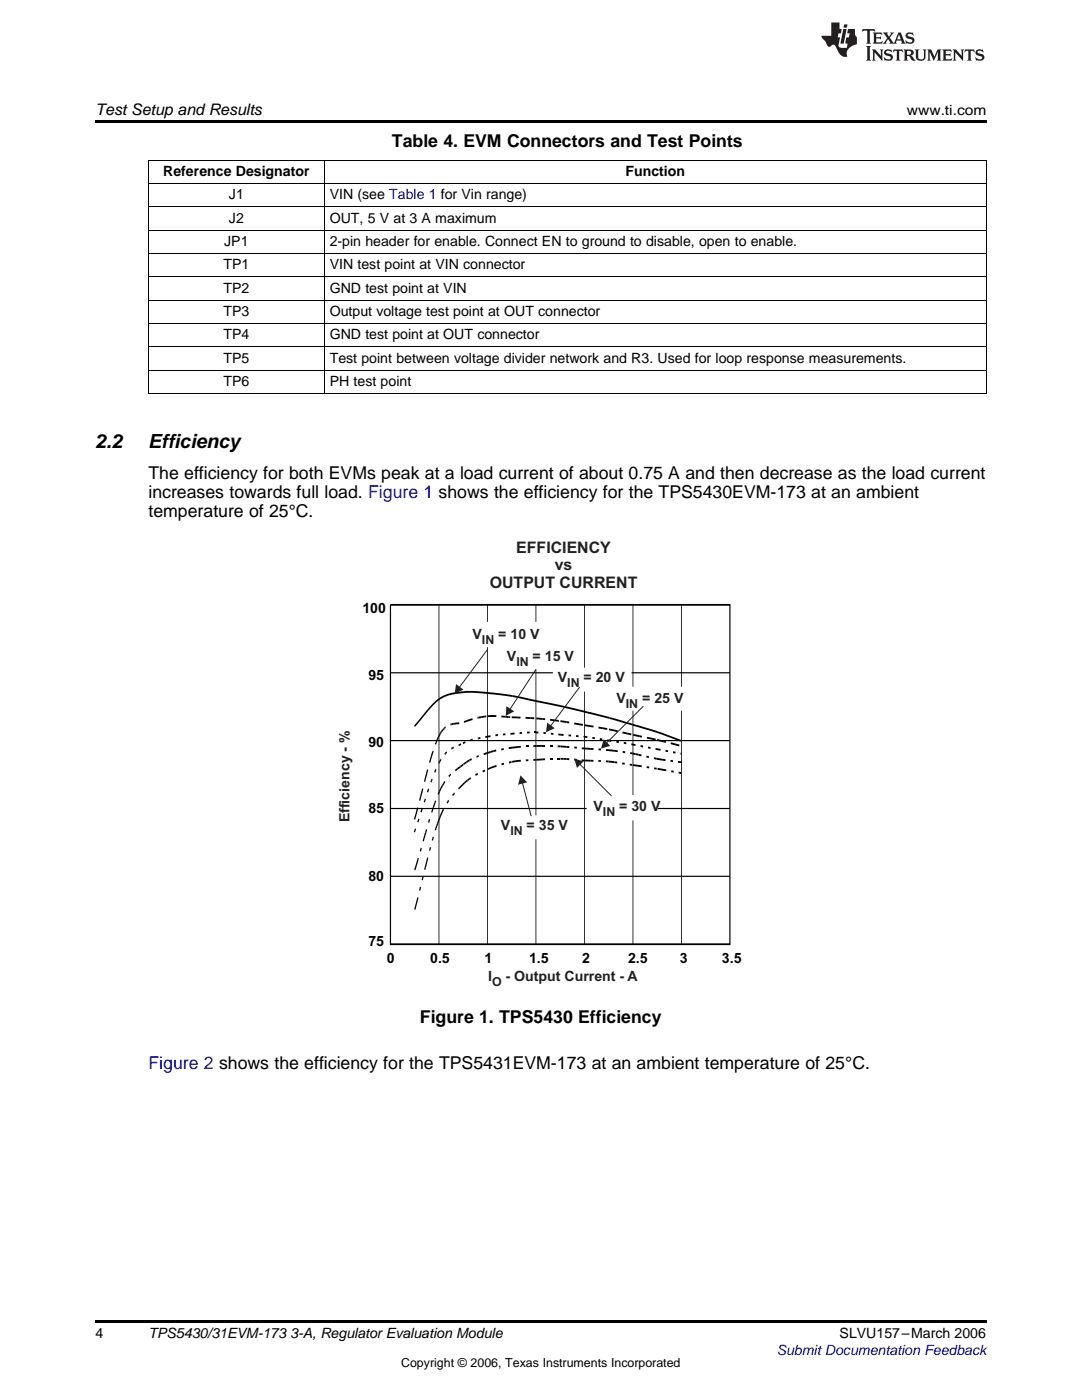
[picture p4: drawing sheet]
<svg xmlns="http://www.w3.org/2000/svg" width="216mm" height="279mm" viewBox="0 0 216 279" stroke-linecap="round" stroke-linejoin="round" font-family="sans-serif">
<path d="M19 263.5h177.8v.6h-177.8z" fill="#000"/>
<path d="M77.9 134.3h67.7M87.6 120.7v67.7M97.3 120.7v67.7M106.9 120.7v67.7M116.6 120.7v67.7M126.3 120.7v67.7M136 120.7v67.7M77.9 147.8h67.7M77.9 174.9h67.7M77.9 161.4h67.7" fill="none" stroke="#010202" stroke-width=".2"/>
<path d="M77.9 120.7h67.7v67.7h-67.7z" fill="none" stroke="#010202" stroke-width=".29"/>
<path d="M82.7 144.9l1.9-2.2a10.1 10.1 0 0 1 4.5-3.9 19.1 19.1 0 0 1 8.2-.5 55.5 55.5 0 0 1 9.6 1.6 178.2 178.2 0 0 1 29 7.9" fill="none" stroke="#010202" stroke-width=".3"/>
<g fill="#010202">
<path d="M82.9 162.4l.2 .1-.3 1.1-.2-.1z" fill-rule="evenodd"/>
<path d="M83.2 161.3l.2 .1-.3 1.1-.2-.1z" fill-rule="evenodd"/>
<path d="M83.2 161.1l.3 .1-.1 .2-.2-.1z" fill-rule="evenodd"/>
<path d="M83.8 159l.2 .1-.1 .7-.3-.1z" fill-rule="evenodd"/>
<path d="M84.2 157.3l.3 .2-.5 1.6-.2-.1z" fill-rule="evenodd"/>
<path d="M84.7 155.4l.3 .1-.2 .6-.2-.2z" fill-rule="evenodd"/>
<path d="M85 154.3l.3 .1-.3 1.2-.3-.2z" fill-rule="evenodd"/>
<path d="M85.2 153.5l.3 .2-.2 .7-.3-.1z" fill-rule="evenodd"/>
<path d="M85.7 152l.2 .2-.1 .1-.2-.2z" fill-rule="evenodd"/>
<path d="M85.9 151l.3 .1-.3 1.1-.3-.2z" fill-rule="evenodd"/>
<path d="M86.3 149.9l.2 .2-.3 1-.3-.2z" fill-rule="evenodd"/>
<path d="M86.3 149.8l.2 .1v.2l-.2-.1z" fill-rule="evenodd"/>
<path d="M86.9 148.2l.2 .1-.1 .3-.2-.1z" fill-rule="evenodd"/>
<path d="M87 147.8l.2 .1-.1 .4-.2-.1z" fill-rule="evenodd"/>
<path d="M87.2 147.4l.2 .2-.2 .4-.2-.2z" fill-rule="evenodd"/>
<path d="M87.3 147l.2 .3-.1 .3-.2-.2z" fill-rule="evenodd"/>
<path d="M87.5 146.7l.2 .2-.2 .4-.2-.3z" fill-rule="evenodd"/>
<path d="M87.7 146.5l.2 .2-.2 .3-.2-.3z" fill-rule="evenodd"/>
<path d="M87.8 146.2l.2 .2-.1 .3-.2-.2z" fill-rule="evenodd"/>
<path d="M88 145.9l.1 .3-.1 .2-.2-.2z" fill-rule="evenodd"/>
<path d="M88.1 145.7l.2 .3-.2 .2-.1-.3z" fill-rule="evenodd"/>
<path d="M88.3 145.5l.2 .3-.2 .2-.2-.3z" fill-rule="evenodd"/>
<path d="M88.5 145.3l.1 .3-.1 .2-.2-.3z" fill-rule="evenodd"/>
<path d="M88.5 145.3l.1-.1 .1 .3-.1 .1z" fill-rule="evenodd"/>
<path d="M88.8 145l.1 .3-.2 .2-.1-.3z" fill-rule="evenodd"/>
<path d="M88.8 145l.1-.1v.4z" fill-rule="evenodd"/>
<path d="M89.9 144.4h.2v.3l-.2 .1z" fill-rule="evenodd"/>
<path d="M90.1 144.4l.3-.1v.4h-.3z" fill-rule="evenodd"/>
<path d="M90.4 144.3l.3-.1 .1 .4-.4 .1z" fill-rule="evenodd"/>
<path d="M90.7 144.2h.6l.1 .3-.7 .1z" fill-rule="evenodd"/>
<path d="M91.3 144.2l.3-.1v.4h-.2z" fill-rule="evenodd"/>
<path d="M92.5 143.9l.7-.2v.3l-.6 .3z" fill-rule="evenodd"/>
<path d="M93.2 143.7l.6-.2v.4l-.6 .2z" fill-rule="evenodd"/>
<path d="M93.8 143.5l.5-.2v.4l-.5 .2z" fill-rule="evenodd"/>
<path d="M95.3 143.1l.2-.1v.4h-.2z" fill-rule="evenodd"/>
<path d="M95.5 143l.6-.1v.4l-.6 .1z" fill-rule="evenodd"/>
<path d="M96.1 142.9l.6-.1v.4l-.6 .1z" fill-rule="evenodd"/>
<path d="M96.7 142.8h.3v.3l-.3 .1z" fill-rule="evenodd"/>
<path d="M97.3 142.8l.6-.1v.4h-.6z" fill-rule="evenodd"/>
<path d="M97.9 142.7h.6v.4h-.6z" fill-rule="evenodd"/>
<path d="M98.5 142.7h.5v.4h-.5z" fill-rule="evenodd"/>
<path d="M100 142.8l.9 .1v.3h-.9z" fill-rule="evenodd"/>
<path d="M100.9 142.9h.6v.4l-.6-.1z" fill-rule="evenodd"/>
<path d="M101.5 142.9h.3v.4h-.3z" fill-rule="evenodd"/>
<path d="M102.1 143h1.2v.4l-1.2-.1z" fill-rule="evenodd"/>
<path d="M103.3 143h.6v.4h-.6z" fill-rule="evenodd"/>
<path d="M104.9 143.1h.9v.4l-1-.1z" fill-rule="evenodd"/>
<path d="M105.8 143.1l.8 .1v.3h-.8z" fill-rule="evenodd"/>
<path d="M107 143.2l1.2 .1v.4l-1.2-.1z" fill-rule="evenodd"/>
<path d="M108.2 143.3h.6v.4h-.6z" fill-rule="evenodd"/>
<path d="M109.8 143.5l.8 .1v.3l-.8-.1z" fill-rule="evenodd"/>
<path d="M110.6 143.6l.9 .1v.4l-.9-.2z" fill-rule="evenodd"/>
<path d="M111.8 143.7l1.3 .2-.1 .4-1.2-.2z" fill-rule="evenodd"/>
<path d="M113.1 143.9l.5 .1v.4l-.6-.1z" fill-rule="evenodd"/>
<path d="M114.6 144.2l1.7 .3v.4l-1.7-.3z" fill-rule="evenodd"/>
<path d="M116.7 144.6l1.7 .2v.4l-1.7-.3z" fill-rule="evenodd"/>
<path d="M119.4 145l.9 .2v.3l-.9-.1z" fill-rule="evenodd"/>
<path d="M120.3 145.2l.9 .1v.4l-.9-.2z" fill-rule="evenodd"/>
<path d="M121.5 145.4l1.2 .2v.4l-1.2-.3z" fill-rule="evenodd"/>
<path d="M122.7 145.6l.6 .2-.1 .3-.5-.1z" fill-rule="evenodd"/>
<path d="M124.2 146l1 .2-.1 .4-.9-.2z" fill-rule="evenodd"/>
<path d="M125.2 146.2l.8 .2v.3l-.9-.1z" fill-rule="evenodd"/>
<path d="M126.4 146.5l1.2 .2-.1 .4-1.2-.3z" fill-rule="evenodd"/>
<path d="M127.6 146.7l.5 .1v.4l-.6-.1z" fill-rule="evenodd"/>
<path d="M129.1 147l.8 .2v.4l-.8-.2z" fill-rule="evenodd"/>
<path d="M129.9 147.2l1 .2-.1 .4-.9-.2z" fill-rule="evenodd"/>
<path d="M131.1 147.5l1.3 .3-.1 .3-1.2-.3z" fill-rule="evenodd"/>
<path d="M132.3 147.8l.6 .1-.1 .4-.5-.2z" fill-rule="evenodd"/>
<path d="M133.9 148.1l1.7 .5-.1 .4-1.7-.5z" fill-rule="evenodd"/>
<path d="M82.8 165.3l.2 .2-.2 .6-.2-.1z" fill-rule="evenodd"/>
<path d="M83.5 163.3l.2 .2-.2 .7-.2-.2z" fill-rule="evenodd"/>
<path d="M84.1 161.3l.2 .2-.2 .7-.2-.2z" fill-rule="evenodd"/>
<path d="M84.8 159.3l.2 .2-.2 .7-.2-.2z" fill-rule="evenodd"/>
<path d="M85.4 157.4l.2 .2-.2 .6-.2-.2z" fill-rule="evenodd"/>
<path d="M85.4 157.3l.2 .3z" fill-rule="evenodd"/>
<path d="M86 155.6l.2 .2-.1 .4-.2-.2z" fill-rule="evenodd"/>
<path d="M86.1 155.4l.2 .2-.1 .2-.2-.2z" fill-rule="evenodd"/>
<path d="M86.6 154l.2 .3z" fill-rule="evenodd"/>
<path d="M86.9 153.5l.2 .1-.2 .6-.3-.2z" fill-rule="evenodd"/>
<path d="M87.6 152l.2 .2-.1 .2-.2-.2z" fill-rule="evenodd"/>
<path d="M87.7 151.7l.2 .3-.1 .2-.2-.2z" fill-rule="evenodd"/>
<path d="M87.9 151.5l.2 .2-.2 .3-.2-.3z" fill-rule="evenodd"/>
<path d="M87.9 151.4l.1 .3z" fill-rule="evenodd"/>
<path d="M88.8 150.2l.1 .3-.1 .2-.1-.3z" fill-rule="evenodd"/>
<path d="M89.1 149.9l.1 .3-.3 .3-.1-.3z" fill-rule="evenodd"/>
<path d="M90 149.2l.3-.1 .1 .3-.3 .2z" fill-rule="evenodd"/>
<path d="M90.3 149.1l.2-.1 .1 .3-.2 .1z" fill-rule="evenodd"/>
<path d="M91.5 148.6l.3-.2v.4l-.3 .1z" fill-rule="evenodd"/>
<path d="M91.8 148.4l.2-.1v.4l-.2 .1z" fill-rule="evenodd"/>
<path d="M92.3 148.2l.5-.3 .1 .4-.5 .2z" fill-rule="evenodd"/>
<path d="M93.8 147.6l.4-.1 .1 .3-.4 .1z" fill-rule="evenodd"/>
<path d="M94.2 147.5l.2 .3z" fill-rule="evenodd"/>
<path d="M95.3 147.2h.2v.3h-.1z" fill-rule="evenodd"/>
<path d="M95.5 147.2l.3-.1 .1 .4h-.4z" fill-rule="evenodd"/>
<path d="M96.8 146.9l.5-.1 .1 .4-.5 .1z" fill-rule="evenodd"/>
<path d="M97.4 146.8l.4-.1 .1 .4-.5 .1z" fill-rule="evenodd"/>
<path d="M98.8 146.6l.5-.1 .1 .4h-.5z" fill-rule="evenodd"/>
<path d="M100.3 146.4h.5l.1 .3-.5 .1z" fill-rule="evenodd"/>
<path d="M101.8 146.3l.4-.1v.4h-.3z" fill-rule="evenodd"/>
<path d="M102.2 146.2h.5v.4h-.5z" fill-rule="evenodd"/>
<path d="M103.7 146.1h.5v.4h-.5z" fill-rule="evenodd"/>
<path d="M105.2 146h.5v.4h-.5z" fill-rule="evenodd"/>
<path d="M106.7 146h.2v.4h-.2z" fill-rule="evenodd"/>
<path d="M106.9 146h.5v.4h-.5z" fill-rule="evenodd"/>
<path d="M108.4 146.1h.5v.4h-.5z" fill-rule="evenodd"/>
<path d="M109.9 146.2l.5 .1v.4l-.5-.1z" fill-rule="evenodd"/>
<path d="M111.4 146.4l.5 .1v.3l-.5-.1z" fill-rule="evenodd"/>
<path d="M112 146.5h.5l-.1 .4-.5-.1z" fill-rule="evenodd"/>
<path d="M113.5 146.6h.5l-.1 .4-.5-.1z" fill-rule="evenodd"/>
<path d="M115 146.7h.4v.4h-.5z" fill-rule="evenodd"/>
<path d="M116.4 146.8l.3 .1v.3h-.3z" fill-rule="evenodd"/>
<path d="M116.7 146.9h.5v.4l-.5-.1z" fill-rule="evenodd"/>
<path d="M118.2 147.1h.5v.4l-.5-.1z" fill-rule="evenodd"/>
<path d="M119.7 147.3l.5 .1v.4l-.5-.1z" fill-rule="evenodd"/>
<path d="M121.2 147.5l.3 .1v.4l-.3-.1z" fill-rule="evenodd"/>
<path d="M121.5 147.6l.5 .1v.4l-.5-.1z" fill-rule="evenodd"/>
<path d="M123 147.8l.5 .1v.4l-.5-.1z" fill-rule="evenodd"/>
<path d="M124.5 148.1l.5 .1v.3l-.5-.1z" fill-rule="evenodd"/>
<path d="M126 148.3l.3 .1v.4l-.3-.1z" fill-rule="evenodd"/>
<path d="M126.3 148.4l.5 .1v.4l-.5-.1z" fill-rule="evenodd"/>
<path d="M127.8 148.7l.5 .1v.4l-.5-.1z" fill-rule="evenodd"/>
<path d="M129.3 149l.5 .1v.4l-.5-.1z" fill-rule="evenodd"/>
<path d="M130.8 149.3l.5 .1v.3l-.5-.1z" fill-rule="evenodd"/>
<path d="M131.3 149.4l.5 .1v.3l-.5-.1z" fill-rule="evenodd"/>
<path d="M132.8 149.6l.5 .1v.4l-.5-.1z" fill-rule="evenodd"/>
<path d="M134.3 149.9l.5 .1v.4l-.5-.1z" fill-rule="evenodd"/>
<path d="M135.8 150.2h.2v.4h-.2z" fill-rule="evenodd"/>
<path d="M83 172.5l.2 .2-.3 1-.2-.2z" fill-rule="evenodd"/>
<path d="M83.3 171.5l.2 .2-.3 1-.2-.1z" fill-rule="evenodd"/>
<path d="M83.4 171.2l.2 .1-.1 .4-.2-.2z" fill-rule="evenodd"/>
<path d="M83.9 169.4l.2 .1-.1 .5-.2-.2z" fill-rule="evenodd"/>
<path d="M83.9 169.2l.3 .1-.1 .2-.2-.1z" fill-rule="evenodd"/>
<path d="M84.5 167.2l.2 .2-.1 .6-.3-.2z" fill-rule="evenodd"/>
<path d="M84.8 166.1l.2 .2-.3 1.1-.2-.2z" fill-rule="evenodd"/>
<path d="M85 165.5l.2 .1-.2 .7-.2-.2z" fill-rule="evenodd"/>
<path d="M85.4 164l.2 .3z" fill-rule="evenodd"/>
<path d="M85.6 163.4l.2 .2-.1 .6-.3-.2z" fill-rule="evenodd"/>
<path d="M86 162l.3 .2z" fill-rule="evenodd"/>
<path d="M86.4 161.1l.2 .1-.3 1-.3-.2z" fill-rule="evenodd"/>
<path d="M86.7 160.2l.2 .1-.3 .9-.2-.1z" fill-rule="evenodd"/>
<path d="M86.8 159.7l.2 .2-.1 .4-.2-.1z" fill-rule="evenodd"/>
<path d="M87.4 158.2l.2 .2-.1 .2-.2-.1z" fill-rule="evenodd"/>
<path d="M87.6 157.8l.2 .2-.2 .4-.2-.2z" fill-rule="evenodd"/>
<path d="M87.9 157.2l.2 .2-.3 .6-.2-.2z" fill-rule="evenodd"/>
<path d="M88.2 156.7l.2 .2-.3 .6-.2-.3z" fill-rule="evenodd"/>
<path d="M88.5 156.2l.2 .2-.3 .5-.2-.2z" fill-rule="evenodd"/>
<path d="M88.7 155.8l.2 .3-.2 .3-.2-.3z" fill-rule="evenodd"/>
<path d="M89.7 154.6l.2 .3-.3 .2-.1-.3z" fill-rule="evenodd"/>
<path d="M89.7 154.6l.2-.2 .1 .3-.1 .2z" fill-rule="evenodd"/>
<path d="M90.8 153.6l.4-.3 .1 .3-.4 .3z" fill-rule="evenodd"/>
<path d="M91.2 153.3l.6-.5 .1 .4-.6 .4z" fill-rule="evenodd"/>
<path d="M91.8 152.8l.6-.4 .1 .4-.6 .4z" fill-rule="evenodd"/>
<path d="M92.4 152.4l.3-.2 .1 .3-.3 .2z" fill-rule="evenodd"/>
<path d="M92.7 152.2l.3-.2 .1 .3-.3 .2z" fill-rule="evenodd"/>
<path d="M93 151.9l.6-.4 .1 .4-.6 .4z" fill-rule="evenodd"/>
<path d="M93.6 151.5l.5-.2 .1 .4-.5 .2z" fill-rule="evenodd"/>
<path d="M95 150.9l.4-.2 .1 .4-.4 .1z" fill-rule="evenodd"/>
<path d="M95.4 150.7l.1 .4z" fill-rule="evenodd"/>
<path d="M96.5 150.3l.8-.2v.3l-.7 .3z" fill-rule="evenodd"/>
<path d="M97.3 150.1l.6-.2v.3l-.6 .2z" fill-rule="evenodd"/>
<path d="M97.9 149.9l.6-.2v.4l-.6 .1z" fill-rule="evenodd"/>
<path d="M98.5 149.7l.5-.1v.3l-.5 .2z" fill-rule="evenodd"/>
<path d="M100 149.4l.5-.1v.4l-.5 .1z" fill-rule="evenodd"/>
<path d="M101.5 149.1l.7-.1v.4l-.7 .1z" fill-rule="evenodd"/>
<path d="M102.2 149l1.2-.1v.4l-1.2 .1z" fill-rule="evenodd"/>
<path d="M103.4 148.9l.5-.1v.4l-.5 .1z" fill-rule="evenodd"/>
<path d="M104.9 148.8h.5v.3h-.5z" fill-rule="evenodd"/>
<path d="M106.4 148.7h.6v.4h-.6z" fill-rule="evenodd"/>
<path d="M107 148.7h1.2v.3l-1.2 .1z" fill-rule="evenodd"/>
<path d="M108.2 148.7h.6v.3h-.6z" fill-rule="evenodd"/>
<path d="M109.8 148.7h.5v.4h-.5z" fill-rule="evenodd"/>
<path d="M111.3 148.8h.5v.3h-.5z" fill-rule="evenodd"/>
<path d="M111.9 148.8l1.2 .1-.1 .3-1.2-.1z" fill-rule="evenodd"/>
<path d="M113.1 148.9h.5v.4l-.6-.1z" fill-rule="evenodd"/>
<path d="M114.6 149h.5v.4h-.5z" fill-rule="evenodd"/>
<path d="M116.1 149.1l.6 .1v.4l-.6-.1z" fill-rule="evenodd"/>
<path d="M116.7 149.2l1.2 .1v.3h-1.2z" fill-rule="evenodd"/>
<path d="M117.9 149.3h.5v.4l-.5-.1z" fill-rule="evenodd"/>
<path d="M119.4 149.4h.5v.4l-.5-.1z" fill-rule="evenodd"/>
<path d="M120.9 149.5h.6v.4h-.6z" fill-rule="evenodd"/>
<path d="M121.5 149.5l1.2 .2v.3l-1.2-.1z" fill-rule="evenodd"/>
<path d="M122.7 149.7h.6l-.1 .4-.5-.1z" fill-rule="evenodd"/>
<path d="M124.3 149.9h.5l-.1 .4-.5-.1z" fill-rule="evenodd"/>
<path d="M125.8 150.1l.5 .1-.1 .4-.5-.1z" fill-rule="evenodd"/>
<path d="M126.3 150.2l.5 .1v.4l-.6-.1z" fill-rule="evenodd"/>
<path d="M126.8 150.3l.6 .1v.4l-.6-.1z" fill-rule="evenodd"/>
<path d="M127.5 150.4l.5 .2v.3l-.6-.1z" fill-rule="evenodd"/>
<path d="M129 150.8l.5 .1v.4l-.5-.1z" fill-rule="evenodd"/>
<path d="M130.5 151.1l.6 .1-.1 .4-.5-.1z" fill-rule="evenodd"/>
<path d="M131.1 151.2l1.2 .3v.3l-1.3-.2z" fill-rule="evenodd"/>
<path d="M132.3 151.5h.5v.4l-.5-.1z" fill-rule="evenodd"/>
<path d="M133.8 151.7h.5v.4l-.5-.1z" fill-rule="evenodd"/>
<path d="M135.3 151.9l.7 .1v.3l-.7-.1z" fill-rule="evenodd"/>
<path d="M82.9 180.3l.3 .2-.3 1.1-.2-.1z" fill-rule="evenodd"/>
<path d="M83.3 179.1l.2 .2-.3 1.2-.3-.2z" fill-rule="evenodd"/>
<path d="M83.3 179.1l.2 .1z" fill-rule="evenodd"/>
<path d="M83.8 177l.2 .1-.1 .7-.3-.1z" fill-rule="evenodd"/>
<path d="M84.3 174.9l.2 .1-.1 .7-.3-.1z" fill-rule="evenodd"/>
<path d="M84.8 173l.2 .1-.1 .5-.3-.1z" fill-rule="evenodd"/>
<path d="M85.1 171.8l.2 .1-.3 1.3-.2-.2z" fill-rule="evenodd"/>
<path d="M85.2 171.1l.3 .1-.2 .7-.2-.1z" fill-rule="evenodd"/>
<path d="M85.7 169.5l.2 .1-.1 .2-.2-.1z" fill-rule="evenodd"/>
<path d="M85.8 169l.2 .2-.1 .4-.2-.1z" fill-rule="evenodd"/>
<path d="M86.3 167.2l.2 .2-.1 .4-.2-.1z" fill-rule="evenodd"/>
<path d="M86.3 167l.3 .1-.1 .3-.2-.2z" fill-rule="evenodd"/>
<path d="M86.9 165.2l.2 .2-.1 .3-.2-.1z" fill-rule="evenodd"/>
<path d="M87 164.8l.2 .1-.1 .5-.2-.2z" fill-rule="evenodd"/>
<path d="M87.2 164.3l.2 .2-.2 .4-.2-.1z" fill-rule="evenodd"/>
<path d="M87.3 163.9l.2 .2-.1 .4-.2-.2z" fill-rule="evenodd"/>
<path d="M87.5 163.5l.2 .2-.2 .4-.2-.2z" fill-rule="evenodd"/>
<path d="M87.6 163.1l.3 .2-.2 .4-.2-.2z" fill-rule="evenodd"/>
<path d="M87.8 162.7l.2 .2-.1 .4-.3-.2z" fill-rule="evenodd"/>
<path d="M88.1 162l.2 .2-.3 .7-.2-.2z" fill-rule="evenodd"/>
<path d="M88.4 161.4l.2 .2-.3 .6-.2-.2z" fill-rule="evenodd"/>
<path d="M88.5 161.3l.1 .4z" fill-rule="evenodd"/>
<path d="M89.3 159.8l.2 .3-.2 .3-.2-.3z" fill-rule="evenodd"/>
<path d="M89.4 159.6l.2 .3-.1 .2-.2-.3z" fill-rule="evenodd"/>
<path d="M90.5 158.3l.1 .3-.2 .3-.2-.3z" fill-rule="evenodd"/>
<path d="M90.6 158.1l.2 .3-.2 .2-.1-.3z" fill-rule="evenodd"/>
<path d="M91.4 157.3l.3-.3 .1 .3-.2 .3z" fill-rule="evenodd"/>
<path d="M92.3 156.4l.1 .3-.6 .6-.1-.3z" fill-rule="evenodd"/>
<path d="M92.3 156.4l.3-.3 .2 .3-.4 .3z" fill-rule="evenodd"/>
<path d="M92.6 156.1l.3-.3 .2 .3-.3 .3z" fill-rule="evenodd"/>
<path d="M92.9 155.8l.3-.2 .2 .3-.3 .2z" fill-rule="evenodd"/>
<path d="M93.2 155.6l.4-.3 .1 .4-.4 .2z" fill-rule="evenodd"/>
<path d="M93.6 155.3l.3-.2 .1 .3-.3 .3z" fill-rule="evenodd"/>
<path d="M94.8 154.5l.5-.2 .1 .3-.5 .3z" fill-rule="evenodd"/>
<path d="M96.3 153.8l.4-.2 .1 .3-.4 .2z" fill-rule="evenodd"/>
<path d="M97.3 153.3l.6-.3 .1 .4-.6 .3z" fill-rule="evenodd"/>
<path d="M98 153l.6-.2v.4l-.6 .2z" fill-rule="evenodd"/>
<path d="M98.6 152.8l.5-.1v.3l-.5 .2z" fill-rule="evenodd"/>
<path d="M100 152.4l.4-.1v.3l-.3 .1z" fill-rule="evenodd"/>
<path d="M100.4 152.3l.1-.1 .1 .4h-.2z" fill-rule="evenodd"/>
<path d="M101.6 152l.5-.1v.3l-.5 .2z" fill-rule="evenodd"/>
<path d="M102.2 151.9l.6-.2v.4l-.6 .1z" fill-rule="evenodd"/>
<path d="M102.8 151.7h.6v.3l-.6 .1z" fill-rule="evenodd"/>
<path d="M103.4 151.7l.5-.1v.4h-.5z" fill-rule="evenodd"/>
<path d="M104.9 151.6l.5-.1v.4h-.5z" fill-rule="evenodd"/>
<path d="M106.4 151.5h.5v.3h-.5z" fill-rule="evenodd"/>
<path d="M107 151.5l1.2-.1v.3l-1.2 .1z" fill-rule="evenodd"/>
<path d="M108.2 151.4l.5-.1v.4h-.5z" fill-rule="evenodd"/>
<path d="M109.7 151.3h.5v.3h-.5z" fill-rule="evenodd"/>
<path d="M111.2 151.2h.5v.4h-.5z" fill-rule="evenodd"/>
<path d="M111.8 151.2l.6 .1v.3h-.6z" fill-rule="evenodd"/>
<path d="M112.4 151.3h.6v.4l-.6-.1z" fill-rule="evenodd"/>
<path d="M113.1 151.3h.5v.4h-.6z" fill-rule="evenodd"/>
<path d="M114.6 151.4l.5 .1v.3h-.5z" fill-rule="evenodd"/>
<path d="M116.1 151.5l.5 .1v.4l-.5-.1z" fill-rule="evenodd"/>
<path d="M116.7 151.6h1.2v.4h-1.2z" fill-rule="evenodd"/>
<path d="M117.9 151.6l.5 .1v.3h-.5z" fill-rule="evenodd"/>
<path d="M119.4 151.7h.5v.4l-.5-.1z" fill-rule="evenodd"/>
<path d="M120.9 151.7l.5 .1v.4l-.5-.1z" fill-rule="evenodd"/>
<path d="M121.4 151.8l1.2 .1v.4l-1.2-.1z" fill-rule="evenodd"/>
<path d="M122.6 151.9l.6 .1v.4l-.6-.1z" fill-rule="evenodd"/>
<path d="M124.2 152.2h.5l-.1 .4-.5-.1z" fill-rule="evenodd"/>
<path d="M125.7 152.4l.5 .1-.1 .3h-.5z" fill-rule="evenodd"/>
<path d="M126.3 152.5l1.8 .3-.1 .3-1.7-.2z" fill-rule="evenodd"/>
<path d="M129.1 152.9l.5 .1-.1 .3h-.5z" fill-rule="evenodd"/>
<path d="M130.6 153.1l.5 .1-.1 .4-.5-.1z" fill-rule="evenodd"/>
<path d="M131.2 153.3l1.8 .3-.1 .3-1.7-.3z" fill-rule="evenodd"/>
<path d="M134 153.7l.5 .1-.1 .4-.5-.1z" fill-rule="evenodd"/>
<path d="M135.4 154l.5 .1v.4l-.5-.1z" fill-rule="evenodd"/>
</g>
<path d="M93.3 124.2h15.2v4.8h-15.2z" fill-rule="evenodd" fill="#fff"/>
<path d="M93.3 124.2h15.2v4.8h-15.2z" fill="none" stroke="#fff" stroke-width=".2"/>
<path d="M100.1 129h15.8v4.6h-15.8z" fill-rule="evenodd" fill="#fff"/>
<path d="M100.1 129h15.8v4.6h-15.8z" fill="none" stroke="#fff" stroke-width=".2"/>
<path d="M110.4 133.3h15.5v4.6h-15.5z" fill-rule="evenodd" fill="#fff"/>
<path d="M110.4 133.3h15.5v4.6h-15.5z" fill="none" stroke="#fff" stroke-width=".2"/>
<path d="M122 137.2h14.7v4.5h-14.7z" fill-rule="evenodd" fill="#fff"/>
<path d="M122 137.2h14.7v4.5h-14.7z" fill="none" stroke="#fff" stroke-width=".2"/>
<path d="M117.2 158.8h13.9v4.8h-13.9z" fill-rule="evenodd" fill="#fff"/>
<path d="M117.2 158.8h13.9v4.8h-13.9z" fill="none" stroke="#fff" stroke-width=".2"/>
<path d="M99.2 162.8h15.5v4.6h-15.5z" fill-rule="evenodd" fill="#fff"/>
<path d="M99.2 162.8h15.5v4.6h-15.5z" fill="none" stroke="#fff" stroke-width=".2"/>
<path d="M97.3 129.7l-5.6 7.5" fill="none" stroke="#231f20" stroke-width=".2"/>
<path d="M91 136.5l1.5 1.1-1.8 .8z" fill="#231f20"/>
<path d="M106.9 133.6l-5.2 8" fill="none" stroke="#231f20" stroke-width=".2"/>
<path d="M101 140.9l1.6 1.1-1.7 .9z" fill="#231f20"/>
<path d="M115.6 137.2l-5.7 7.7" fill="none" stroke="#231f20" stroke-width=".2"/>
<path d="M109.2 144.2l1.5 1.1-1.8 .8z" fill="#231f20"/>
<path d="M128.3 141l-7.3 7.3" fill="none" stroke="#231f20" stroke-width=".2"/>
<path d="M120.5 147.5l1.3 1.4-1.9 .5z" fill="#231f20"/>
<path d="M115.7 152.5l6.3 6.3" fill="none" stroke="#231f20" stroke-width=".2"/>
<path d="M114.6 151.4l1.8 .5-1.3 1.4z" fill="#231f20"/>
<path d="M104.2 156.2l1.8 6.6" fill="none" stroke="#231f20" stroke-width=".2"/>
<path d="M103.9 154.7l1.3 1.4-1.8 .5z" fill="#231f20"/>
<g fill="none" stroke="#000" stroke-width=".2">
<path d="M29.6 36.6h167.2M29.6 31.9h167.2M29.7 32v46.6M64.7 32v46.6M196.8 32v46.6M29.6 59.9h167.2M29.6 55.2h167.2M29.6 50.6h167.2M29.6 45.9h167.2M29.6 41.3h167.2M29.6 78.5h167.2M29.6 73.9h167.2"/>
<path d="M29.6 69.2h167.2M29.6 64.5h167.2"/>
</g>
<path d="M19 24h177.8v.6h-177.8z" fill="#000"/>
<g fill="#231f20">
<path d="M172.1 5.8l-.1 .6 .5-.3h.5v.2v2.1l-.2 .3h1l-.2-.3v-2.1v-.2h.6l.4 .3-.1-.6zM174.1 6.5l.3 .4v1.5l-.3 .3h1.9l.1-.5a1.04 1.04 0 0 1-1.3 .1v-.6h.6l.4 .2v-.7l-.4 .2h-.6l.1-.6h.7l.4 .2-.1-.5zM176.1 6.5l.9 1.1-.9 1.1h.8l-.1-.2 .4-.7 .4 .7-.2 .2h1.6l-.2-.2 .1-.4h.9l.2 .4-.2 .2h.9l-.2-.3-.8-1.9h-.5l-.9 2.1-.7-1.1 .8-1h-.8l.1 .3-.3 .5-.4-.6 .2-.2zM179.4 6.9l.3 .9h-.7zM180.9 6.6a.63 .63 0 0 0-.2 .7 .63 .63 0 0 0 .6 .4l.6 .2 .1 .2a.75 .75 0 0 1-.7 .4 .75 .75 0 0 1-.6-.5l.1 .7 .2-.1a1.11 1.11 0 0 0 1.5-.5 1.13 1.13 0 0 0-1.3-.9l-.1-.3a1.04 1.04 0 0 1 1.2 .2l-.1-.6-.2 .1-.5-.1zM172.8 9.2l.3 .3v2.2l-.3 .4h1l-.2-.4v-2.2l.2-.3zM174 9.9l.2 .3v1.5l-.2 .4h.7l-.2-.4v-1.3l1.6 1.7v-1.9l.2-.3h-.7l.2 .3v.9l-1.2-1.2zM176.6 10a.62 .62 0 0 0-.2 .7 .62 .62 0 0 0 .6 .4l.6 .2 .1 .2a.76 .76 0 0 1-.7 .4 .76 .76 0 0 1-.6-.5l.1 .7 .1-.1a1.11 1.11 0 0 0 1.6-.6 1.13 1.13 0 0 0-1.3-.8l-.1-.3a1.04 1.04 0 0 1 1.2 .1l-.1-.5-.2 .1-.5-.2zM178.3 9.9l-.1 .6a.61 .61 0 0 1 .7-.3v1.5l-.2 .4h1l-.3-.4v-1.5a.63 .63 0 0 1 .8 .3l-.1-.6zM180.3 9.9l.2 .3v1.5l-.2 .4h.9l-.2-.2v-.7l.6 .2a.76 .76 0 0 0 1.1 .6l-1-.9a.58 .58 0 0 0 .6-.6 .58 .58 0 0 0-.5-.6zM181 10.2l.1-.1a.45 .45 0 0 1 .6 .1 .45 .45 0 0 1 .1 .5l-.8 .2zM182.5 9.9l.2 .2a2.17 2.17 0 0 0 .4 1.9 .99 .99 0 0 0 1.6-.7v-1.1l.2-.3h-.8l.2 .2a1.92 1.92 0 0 1-.2 1.7 .6 .6 0 0 1-.9-.5v-1.1l.2-.3zM185 9.9l.2 .3v1.5l-.2 .4h.7l-.2-.4v-1.4l.8 1.8 .8-1.8v1.4l-.2 .4h1l-.3-.4v-1.5l.3-.3h-.8l-.7 1.4-.6-1.4zM188 9.9l.2 .3v1.5l-.2 .4h1.8l.2-.6a1.04 1.04 0 0 1-1.3 .2v-.6h.6l.4 .1v-.6l-.4 .2h-.6l.1-.6h.7l.4 .2-.1-.5zM190.1 9.9l.2 .3v1.5l-.2 .4h.7l-.2-.4v-1.3l1.6 1.7v-1.9l.2-.3h-.7l.2 .3v.9l-1.1-1.2zM192.6 9.9l-.1 .6a.61 .61 0 0 1 .7-.3v1.5l-.2 .4h.9l-.2-.4v-1.5a.63 .63 0 0 1 .8 .3l-.2-.6zM194.9 10a.62 .62 0 0 0-.2 .7 .62 .62 0 0 0 .6 .4l.5 .2 .2 .2a.76 .76 0 0 1-.7 .4 .76 .76 0 0 1-.7-.5l.2 .7 .1-.1a1.11 1.11 0 0 0 1.5-.6 1.13 1.13 0 0 0-1.2-.8l-.1-.3a1.04 1.04 0 0 1 1.2 .1l-.2-.5-.2 .1-.5-.2z"/>
<path d="M165.9 4.5v2.6h-2l.1 .4 .8 .9a.91 .91 0 0 0 .9 .9 .56 .56 0 0 1 .5-.4 .56 .56 0 0 1 .5 .3l.4 .8a1.53 1.53 0 0 0 2 1.3 1.54 1.54 0 0 1 1-2.1l.9-.4-.1-1.4a1.52 1.52 0 0 1-.3-1.6h-1.4l-.2 .9h.5l-.1 .8h-.5l-.2 .9v.2l.4 .1-.1 .9a1.93 1.93 0 0 1-1.7-.3l.3-1.8h-.4l.1-.8h.5l.2-.9h-.5v-1.3zM168.3 5.8l-.6 2.9h.7l.5-2.9zM168.4 4.9l-.1 .6h.7l.1-.6z"/>
</g>
<g font-size="3.9">
<text x="19" y="89.5">2.2</text>
<text x="29.6" y="89.5">Efficiency</text>
</g>
<g font-size="3.5">
<text x="78.2" y="29.3">Table 4. EVM Connectors and Test Points</text>
<text x="29.6" y="95.5">The efficiency for both EVMs peak at a load current of about 0.75 A and then decrease as the load current</text>
<text x="29.6" y="99.4">increases towards full load. Figure 1 shows the efficiency for the TPS5430EVM-173 at an ambient</text>
<text x="29.6" y="103.3">temperature of 25°C.</text>
<text x="83.8" y="204.1">Figure 1. TPS5430 Efficiency</text>
</g>
<text font-size="3.5" fill="#00f" x="29.6" y="213.3">Figure 2 shows the efficiency for the TPS5431EVM-173 at an ambient temperature of 25°C.</text>
<text font-size="3.2" x="19" y="23">Test Setup and Results</text>
<g font-size="3.2" fill="#231f20">
<text x="103" y="110.3">EFFICIENCY</text>
<text x="110.7" y="113.8">vs</text>
<text x="97.7" y="117.4">OUTPUT CURRENT</text>
</g>
<g font-size="2.8">
<text x="181" y="23">www.ti.com</text>
<text x="32.6" y="35.1">Reference Designator</text>
<text x="124.8" y="35.1">Function</text>
<text x="45.7" y="39.8">J1</text>
<text x="65.8" y="39.8">VIN (see Table 1 for Vin range)</text>
<text x="45.7" y="44.4">J2</text>
<text x="65.8" y="44.4">OUT, 5 V at 3 A maximum</text>
<text x="44.6" y="53.7">TP1</text>
<text x="44.7" y="49.1">JP1</text>
<text x="65.8" y="49.1">2-pin header for enable. Connect EN to ground to disable, open to enable.</text>
<text x="65.8" y="53.7">VIN test point at VIN connector</text>
<text x="44.6" y="58.4">TP2</text>
<text x="65.8" y="58.4">GND test point at VIN</text>
<text x="44.6" y="63">TP3</text>
<text x="65.8" y="63">Output voltage test point at OUT connector</text>
<text x="44.6" y="67.7">TP4</text>
<text x="65.8" y="67.7">GND test point at OUT connector</text>
<text x="44.6" y="72.4">TP5</text>
<text x="44.6" y="77">TP6</text>
<text x="65.8" y="72.4">Test point between voltage divider network and R3. Used for loop response measurements.</text>
<text x="65.8" y="77">PH test point</text>
<text x="19" y="267">4</text>
<text x="29.6" y="267.1">TPS5430/31EVM-173</text>
<text x="57.9" y="267.1">3-A, Regulator Evaluation Module</text>
<text x="167.5" y="267.1">SLVU157–March 2006</text>
</g>
<g font-size="2.8" fill="#010202">
<text x="72.3" y="122.3">100</text>
<text x="73.5" y="135.8">95</text>
<text x="73.5" y="149.2">90</text>
<text x="73.5" y="162.2">85</text>
<text x="73.5" y="175.8">80</text>
<text x="73.5" y="188.7">75</text>
<text x="77.2" y="192.1">0</text>
<text x="85.8" y="192.1">0.5</text>
<text x="96.6" y="192.1">1</text>
<text x="105.6" y="192.1">1.5</text>
<text x="116.1" y="192.1">2</text>
<text x="125.3" y="192.1">2.5</text>
<text x="135.6" y="192.1">3</text>
<text x="144" y="192.1">3.5</text>
</g>
<g font-size="2.8" fill="#231f20">
<text x="94.3" y="127.5">V</text>
<text x="99.4" y="127.5">= 10 V</text>
<text x="101.2" y="131.8">V</text>
<text x="106.3" y="131.8">= 15 V</text>
<text x="111.3" y="136.2">V</text>
<text x="116.5" y="136.2">= 20 V</text>
<text x="123" y="140.2">V</text>
<text x="128.1" y="140.2">= 25 V</text>
<text x="118.4" y="161.9">V</text>
<text x="123.6" y="161.9">= 30 V</text>
<text x="69.7" y="164.1" transform="rotate(-90 69.7 164.1)">Efficiency - %</text>
<text x="100" y="165.6">V</text>
<text x="105.1" y="165.6">= 35 V</text>
<text x="97.4" y="195.9">I</text>
<text x="100.9" y="195.9">- Output Current - A</text>
</g>
<text font-size="2.8" fill="#00f" x="155" y="270.4">Submit Documentation Feedback</text>
<g font-size="2.5" fill="#231f20">
<text x="96.2" y="128.5">IN</text>
<text x="103" y="132.8">IN</text>
<text x="113.2" y="137.1">IN</text>
<text x="124.9" y="141.2">IN</text>
<text x="101.8" y="166.6">IN</text>
<text x="120.3" y="162.9">IN</text>
<text x="98.2" y="196.8">O</text>
</g>
<text font-size="2.5" x="80" y="272.7">Copyright © 2006, Texas Instruments Incorporated</text>
</svg>
